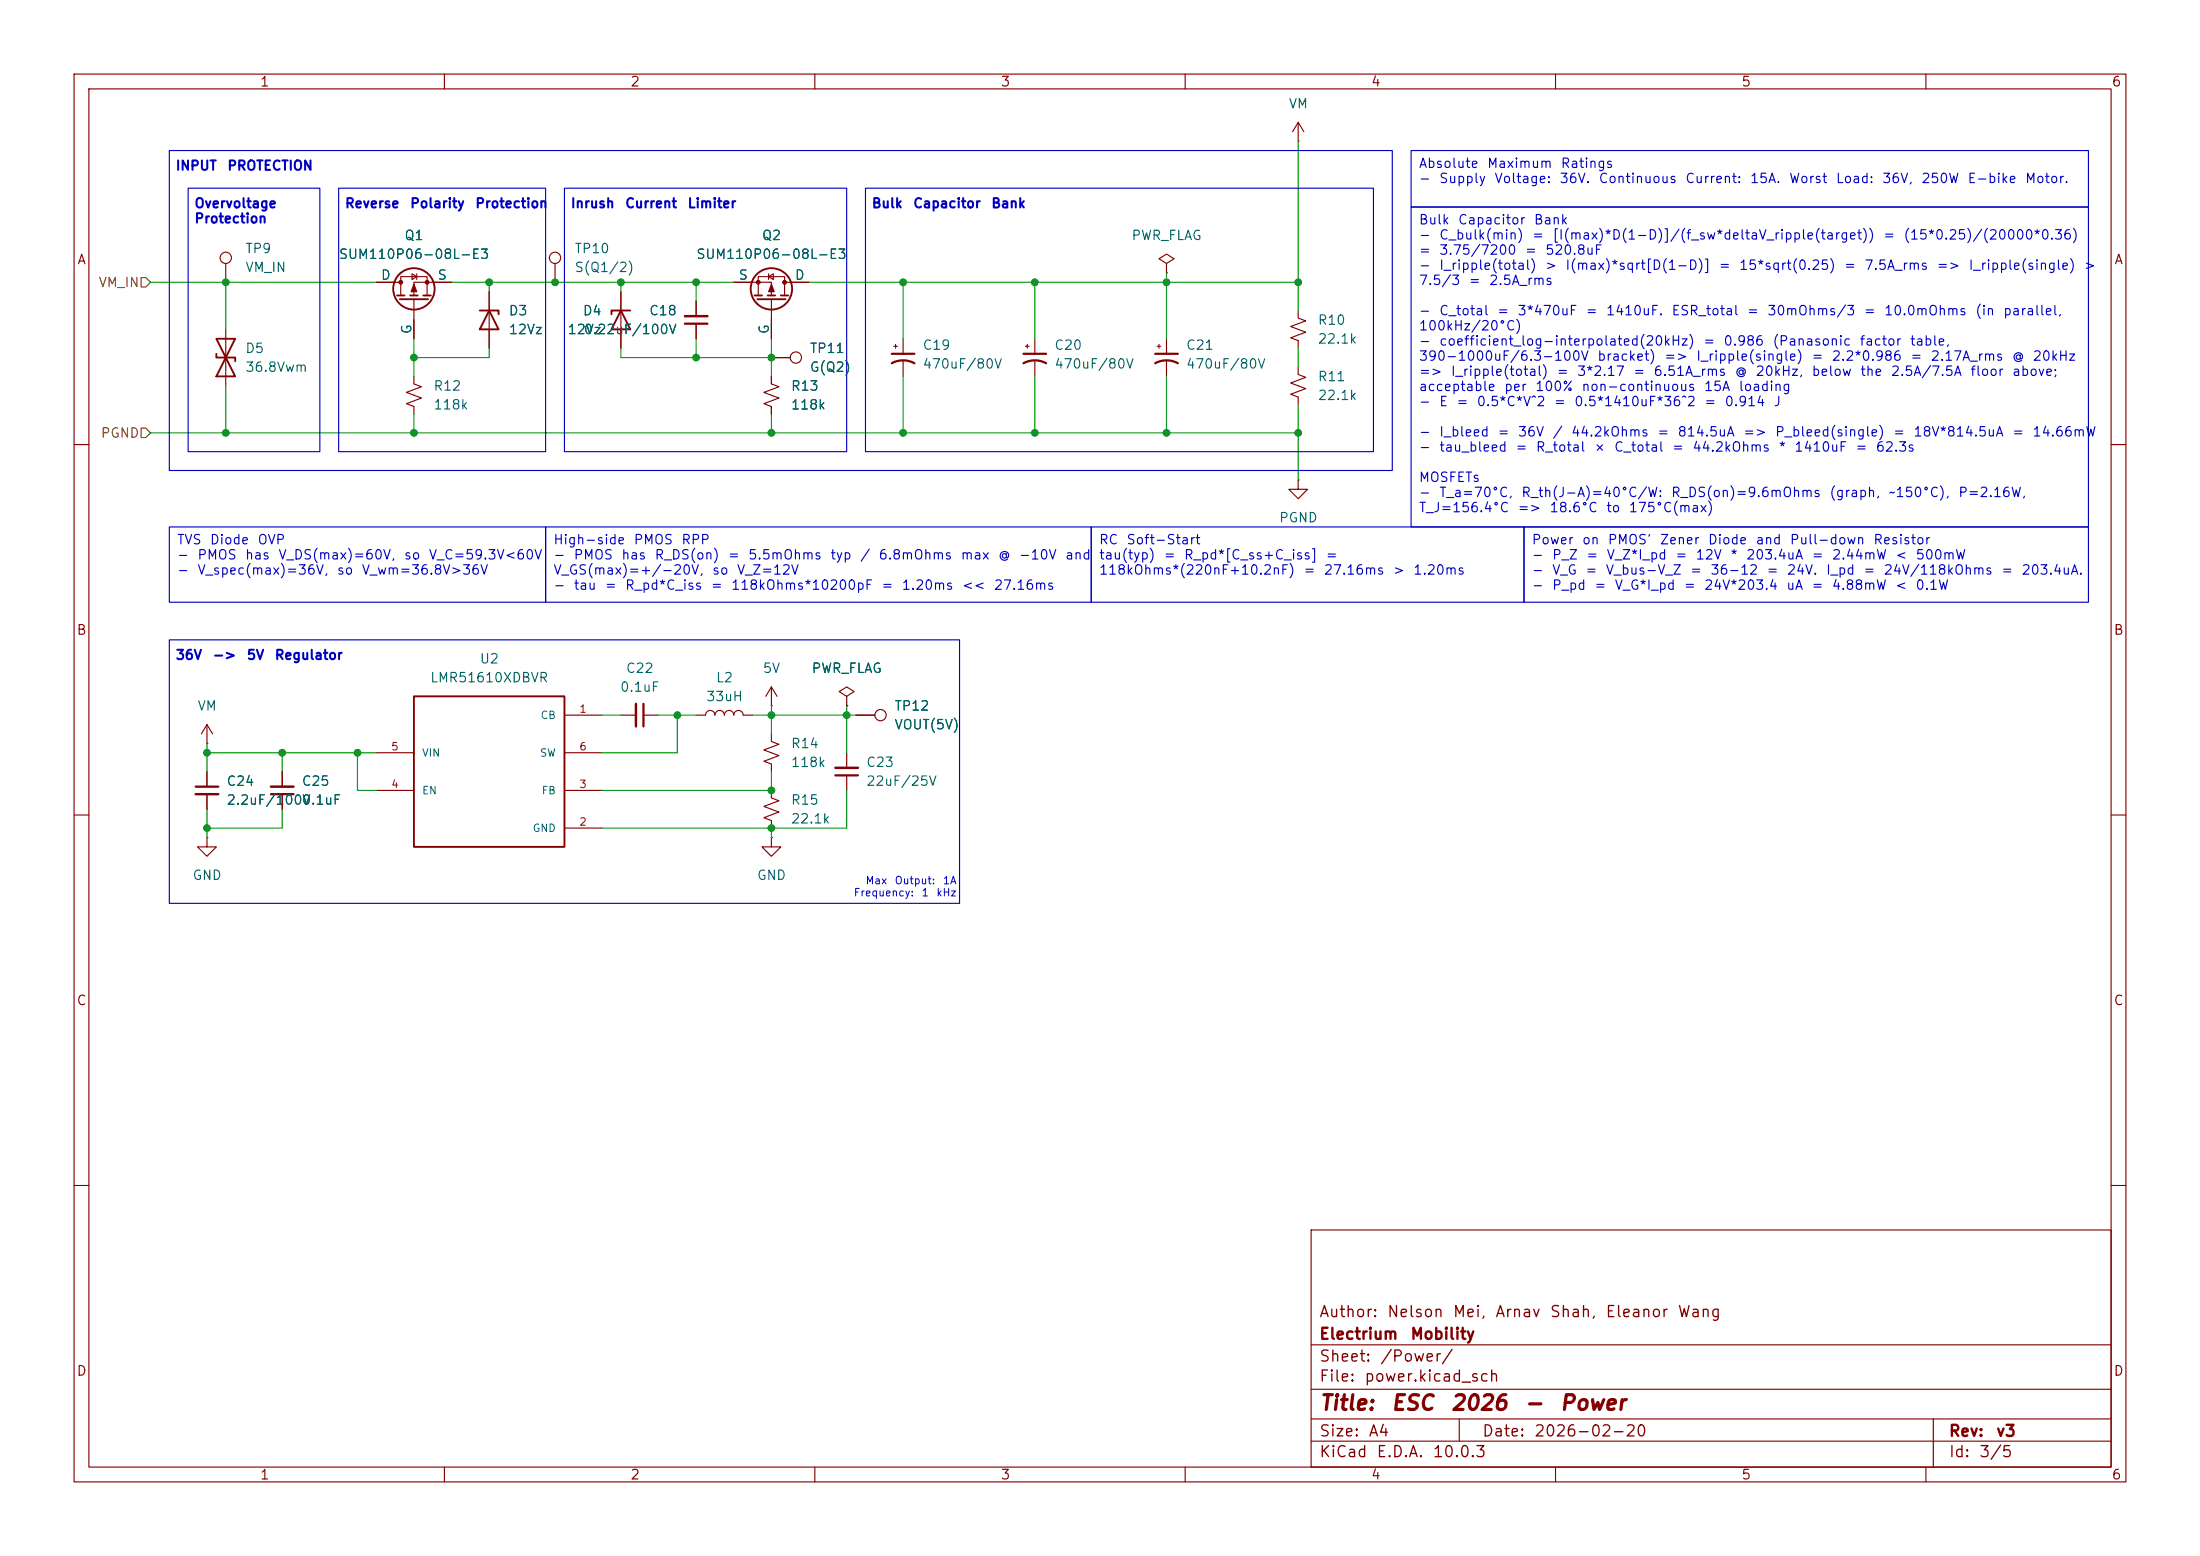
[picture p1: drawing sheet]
<svg xmlns="http://www.w3.org/2000/svg" width="297mm" height="210mm" viewBox="0 0 297 210" stroke-linecap="round" stroke-linejoin="round" font-family="sans-serif">
<g fill="none" stroke="#840000" stroke-width=".15">
<path d="M10 10h277v190h-277zM12 12h273v186h-273zM60 10v2M110 10v2M160 10v2M175.3 19.1h.1M175.3 16.5l-.8 1.3M175.3 16.5l.7 1.3M175.3 16.5v2.6M210 10v2M260 10v2M30.5 35.6v2.5"/>
<path d="M50.8 38.1h3.3M54.1 39.9v-2.6h3.6v2.6M55.6 37l.7 .3-.7 .4zM56.3 37v.7M61 38.1h-5.1v1.8M66 39.4v7.6M74.9 35.6v2.5M83.8 39.4v7.6M99.1 38.1h5v1.8M102.4 39.9v-2.6h3.5v2.6M103.8 37.3l.6-.3v.7zM103.8 37v.7"/>
<path d="M105.9 38.1h3.3M157.5 35.6l1-.7-1-.6-1 .6 1 .7v1.2M157.5 36.8h.1M30.5 44.5v7.6M55.9 50.8v1l1 .4-2 .8 2 .7-2 .8 1 .4v1M55.9 40.4v5.3M94 40.6v2.1M94 43.7v2M104.1 50.8v1l1.1 .4-2.1 .8 2.1 .7-2.1 .8 1 .4v1M104.1 40.4v5.3M104.1 48.3h2.6M120.6 46.7h.6"/>
<path d="M120.9 46.5v.5M121.9 45.7v2.1M121.9 48.8v2M138.4 46.7h.5M138.7 46.5v.5M139.7 45.7v2.1M139.7 48.8v2M156.2 46.7h.5M156.5 46.5v.5M157.5 45.7v2.1M157.5 48.8v2M175.3 49.5v1l1 .4-2.1 .8 2.1 .8-2.1 .7 1.1 .4v1"/>
<path d="M175.3 41.9v1l1 .4-2.1 .8 2.1 .7-2.1 .8 1.1 .4v1M10 60h2M175.3 64.8v1.2h1.2l-1.2 1.3-1.3-1.3h1.3M175.3 64.8h.1M285 60h2M27.9 97.8v2.5M27.9 97.8l-.7 1.3M27.9 97.8l.8 1.3M76.2 96.5h5.1M83.8 96.5h2.1M86.9 96.5h2M94 96.5h1.2a.64 .64 0 0 1 .7-.6 .64 .64 0 0 1 .6 .6 .64 .64 0 0 1 .7-.6 .64 .64 0 0 1 .6 .6 .64 .64 0 0 1 .6-.6 .64 .64 0 0 1 .7 .6 .64 .64 0 0 1 .6-.6 .64 .64 0 0 1 .6 .6h1.3"/>
<path d="M104.1 95.3h.1M104.1 99.1v1l1.1 .4-2.1 .7 2.1 .8-2.1 .7 1 .4v1M104.1 92.7l-.7 1.3M104.1 92.7l.8 1.3M104.1 92.7v2.6M114.3 94l1-.7-1-.6-1 .6 1 .7v1.3M114.3 95.3h.1M115.6 96.5h2.5M10 110h2M27.9 100.3h.1M27.9 113v1.3h1.3l-1.3 1.3-1.2-1.3h1.2M27.9 113h.1"/>
<path d="M27.9 104.1v2.1M27.9 107.2v2M38.1 104.1v2.1M38.1 107.2v2M50.8 106.7h5.1M50.8 101.6h5.1M76.2 111.8h5.1M76.2 106.7h5.1M76.2 101.6h5.1M104.1 113v1.3h1.3l-1.3 1.3-1.2-1.3h1.2M104.1 113h.1M104.1 106.7v1l1.1 .4-2.1 .7 2.1 .8-2.1 .8 1 .3v1.1"/>
<path d="M114.3 101.6v2M114.3 104.6v2.1M285 110h2M10 160h2M177 166h108v32h-108zM285 160h2M60 198v2M110 198v2M160 198v2M177 194.5h108M177 191.5h108M177 187.5h108"/>
<path d="M177 181.5h108M197 191.5v3M210 198v2M260 198v2M261 191.5v6.5"/>
<circle cx="30.5" cy="34.8" r=".76"/>
<circle cx="74.9" cy="34.8" r=".76"/>
<circle cx="107.4" cy="48.3" r=".76"/>
<circle cx="118.9" cy="96.5" r=".76"/>
</g>
<g fill="none" stroke="#840000" stroke-width=".25">
<path d="M53.6 39.9h1M55.4 39.9h1M57.1 39.9h1.1M101.9 39.9h1M103.6 39.9h1M105.4 39.9h1M29.2 45.7h2.5l-2.5 5.1h2.5zM29.2 47.8v.5h2.5v.5M54 40.4h3.8M64.8 41.9h2.5v.5M66 41.9l1.3 2.6h-2.5zM83.8 41.9l1.3 2.6h-2.6z"/>
<path d="M85.1 41.9h-2.6v.5M102.2 40.4h3.8M55.9 94h20.3v20.3h-20.3z"/>
<circle cx="55.9" cy="39" r="2.79"/>
<circle cx="104.1" cy="39" r="2.79"/>
</g>
<path d="M92.5 43.7h3M120.4 49a3.2 3.2 0 0 1 3 0M120.4 47.8h3M138.2 49a3.2 3.2 0 0 1 3 0M138.2 47.8h3M156 49a3.2 3.2 0 0 1 3 0M156 47.8h3M86.9 95v3M26.4 106.2h3.1M36.6 107.2h3M112.8 104.6h3" fill="none" stroke="#840000" stroke-width=".3"/>
<path d="M92.5 42.7h3M85.9 95v3M26.4 107.2h3.1M36.6 106.2h3M112.8 103.6h3" fill="none" stroke="#840000" stroke-width=".33"/>
<g fill="#840000" stroke="#840000" stroke-width=".15">
<path d="M55.9 38.4l.4 1h-.8z"/>
<path d="M104.1 38.4l.4 1h-.7z"/>
<circle cx="54.1" cy="38.1" r=".25"/>
<circle cx="57.7" cy="38.1" r=".25"/>
<circle cx="105.9" cy="38.1" r=".25"/>
<circle cx="102.4" cy="38.1" r=".25"/>
</g>
<path d="M19 37.5h.7l.6 .6-.6 .6h-.7zM19 57.8h.7l.6 .6-.6 .7h-.7z" fill="none" stroke="#725600" stroke-width=".15"/>
<g fill="none" stroke="#009600" stroke-width=".15">
<path d="M175.3 19.1v22.8M20.3 38.1h30.5M30.5 38.1v6.4M61 38.1h38.1M66 38.1v1.3M83.8 38.1v1.3M94 38.1v2.5M109.2 38.1h66.1M121.9 38.1v7.6M139.7 38.1v7.6M157.5 36.8v8.9M20.3 58.4h155"/>
<path d="M30.5 52.1v6.3M55.9 45.7v5.1M55.9 55.9v2.5M66 47v1.3h-10.1M83.8 47v1.3h20.3M94 45.7v2.6M104.1 45.7v5.1M104.1 55.9v2.5M121.9 50.8v7.6M139.7 50.8v7.6M157.5 50.8v7.6M175.3 47v2.5"/>
<path d="M175.3 54.6v10.2M81.3 96.5h2.5M88.9 96.5h5.1M91.4 96.5v5.1h-10.1M101.6 96.5h14M104.1 95.3v3.8M114.3 95.3v6.3M27.9 100.3v3.8M27.9 109.2v3.8M27.9 101.6h22.9M38.1 101.6v2.5M38.1 109.2v2.6h-10.2"/>
<path d="M48.3 101.6v5.1h2.5M104.1 104.1v2.6h-22.8M104.1 111.8v1.2M114.3 106.7v5.1h-33"/>
</g>
<path d="M22.9 20.3h165.1v43.2h-165.1zM25.4 25.4h17.8v35.6h-17.8zM45.7 25.4h28v35.6h-28zM76.2 25.4h38.1v35.6h-38.1zM116.8 25.4h68.6v35.6h-68.6zM190.5 20.3h91.4v7.6h-91.4zM190.5 27.9h91.4v43.2h-91.4zM22.9 71.1h50.8v10.2h-50.8zM73.7 71.1h73.6v10.2h-73.6zM147.3 71.1h58.4v10.2h-58.4zM205.7 71.1h76.2v10.2h-76.2zM22.9 86.4h106.6v35.5h-106.6z" fill="none" stroke="#0000c2" stroke-width=".15"/>
<g fill="#009600" stroke="#009600" stroke-width=".14">
<circle cx="30.5" cy="58.4" r=".46"/>
<circle cx="30.5" cy="38.1" r=".46"/>
<circle cx="55.9" cy="48.3" r=".46"/>
<circle cx="104.1" cy="48.3" r=".46"/>
<circle cx="121.9" cy="58.4" r=".46"/>
<circle cx="121.9" cy="38.1" r=".46"/>
<circle cx="104.1" cy="58.4" r=".46"/>
<circle cx="83.8" cy="38.1" r=".46"/>
<circle cx="66" cy="38.1" r=".46"/>
<circle cx="74.9" cy="38.1" r=".46"/>
<circle cx="94" cy="48.3" r=".46"/>
<circle cx="94" cy="38.1" r=".46"/>
<circle cx="157.5" cy="58.4" r=".46"/>
<circle cx="175.3" cy="38.1" r=".46"/>
<circle cx="157.5" cy="38.1" r=".46"/>
<circle cx="175.3" cy="58.4" r=".46"/>
<circle cx="139.7" cy="58.4" r=".46"/>
<circle cx="55.9" cy="58.4" r=".46"/>
<circle cx="48.3" cy="101.6" r=".46"/>
<circle cx="27.9" cy="101.6" r=".46"/>
<circle cx="27.9" cy="111.8" r=".46"/>
<circle cx="38.1" cy="101.6" r=".46"/>
<circle cx="104.1" cy="96.5" r=".46"/>
<circle cx="104.1" cy="106.7" r=".46"/>
<circle cx="104.1" cy="111.8" r=".46"/>
<circle cx="91.4" cy="96.5" r=".46"/>
<circle cx="114.3" cy="96.5" r=".46"/>
<circle cx="139.7" cy="38.1" r=".46"/>
</g>
<g font-size="2" fill="#840000">
<text x="178" y="190.8">Title:</text>
<text x="187.7" y="190.8">ESC</text>
<text x="195.7" y="190.8">2026</text>
<text x="205.6" y="190.8">-</text>
<text x="210.4" y="190.8">Power</text>
</g>
<g font-size="1.5" fill="#840000">
<text x="178" y="178.2">Author:</text>
<text x="187.2" y="178.2">Nelson</text>
<text x="196" y="178.2">Mei,</text>
<text x="201.8" y="178.2">Arnav</text>
<text x="209.1" y="178.2">Shah,</text>
<text x="216.6" y="178.2">Eleanor</text>
<text x="226.4" y="178.2">Wang</text>
<text x="178" y="184.2">Sheet:</text>
<text x="178" y="181.2">Electrium</text>
<text x="186.2" y="184.2">/Power/</text>
<text x="190.3" y="181.2">Mobility</text>
<text x="178" y="186.9">File:</text>
<text x="184.1" y="186.9">power.kicad_sch</text>
<text x="178" y="197.1">KiCad</text>
<text x="178" y="194.3">Size:</text>
<text x="184.7" y="194.3">A4</text>
<text x="185.7" y="197.1">E.D.A.</text>
<text x="193.3" y="197.1">10.0.3</text>
<text x="200" y="194.3">Date:</text>
<text x="207" y="194.3">2026-02-20</text>
<text x="263" y="194.3">Rev:</text>
<text x="263" y="197.1">Id:</text>
<text x="267.1" y="197.1">3/5</text>
<text x="269.4" y="194.3">v3</text>
</g>
<g font-size="1.3" fill="#840000">
<text x="35" y="12">1</text>
<text x="85" y="12">2</text>
<text x="135" y="12">3</text>
<text x="185" y="12">4</text>
<text x="235" y="12">5</text>
<text x="285" y="12">6</text>
<text x="10.3" y="36">A</text>
<text x="285.3" y="36">A</text>
<text x="10.3" y="86">B</text>
<text x="285.3" y="86">B</text>
<text x="10.3" y="136">C</text>
<text x="285.3" y="136">C</text>
<text x="10.3" y="186">D</text>
<text x="285.3" y="186">D</text>
<text x="35" y="200">1</text>
<text x="85" y="200">2</text>
<text x="135" y="200">3</text>
<text x="185" y="200">4</text>
<text x="235" y="200">5</text>
<text x="285" y="200">6</text>
</g>
<g font-size="1.3" fill="#006464">
<text x="173.9" y="14.9">VM</text>
<text x="33" y="34.5">TP9</text>
<text x="45.6" y="35.3">SUM110P06-08L-E3</text>
<text x="54.5" y="32.7">Q1</text>
<text x="77.5" y="34.5">TP10</text>
<text x="93.9" y="35.3">SUM110P06-08L-E3</text>
<text x="102.8" y="32.7">Q2</text>
<text x="152.7" y="32.7">PWR_FLAG</text>
<text x="33" y="37">VM_IN</text>
<text x="51.3" y="38.1">D</text>
<text x="59" y="38.1">S</text>
<text x="77.5" y="37">S(Q1/2)</text>
<text x="99.6" y="38.1">S</text>
<text x="107.2" y="38.1">D</text>
<text x="33" y="48">D5</text>
<text x="55.9" y="45.2" transform="rotate(-90 55.9 45.2)">G</text>
<text x="68.6" y="42.9">D3</text>
<text x="68.6" y="45.4">12Vz</text>
<text x="76.5" y="45.4">12Vz</text>
<text x="78.6" y="42.9">D4</text>
<text x="78.7" y="45.4">0.22uF/100V</text>
<text x="87.5" y="42.9">C18</text>
<text x="104.1" y="45.2" transform="rotate(-90 104.1 45.2)">G</text>
<text x="109.2" y="48">TP11</text>
<text x="124.5" y="47.5">C19</text>
<text x="142.2" y="47.5">C20</text>
<text x="160" y="47.5">C21</text>
<text x="177.8" y="44.2">R10</text>
<text x="177.8" y="46.7">22.1k</text>
<text x="33" y="50.5">36.8Vwm</text>
<text x="58.4" y="53">R12</text>
<text x="106.7" y="53">R13</text>
<text x="109.2" y="50.5">G(Q2)</text>
<text x="124.5" y="50.1">470uF/80V</text>
<text x="142.2" y="50.1">470uF/80V</text>
<text x="160" y="50.1">470uF/80V</text>
<text x="177.8" y="51.8">R11</text>
<text x="58.4" y="55.6">118k</text>
<text x="106.7" y="55.6">118k</text>
<text x="177.8" y="54.3">22.1k</text>
<text x="172.6" y="70.8">PGND</text>
<text x="64.7" y="89.9">U2</text>
<text x="58" y="92.4">LMR51610XDBVR</text>
<text x="83.6" y="93.7">0.1uF</text>
<text x="84.4" y="91.1">C22</text>
<text x="95.2" y="95">33uH</text>
<text x="96.6" y="92.4">L2</text>
<text x="102.9" y="91.1">5V</text>
<text x="109.5" y="91.1">PWR_FLAG</text>
<text x="26.6" y="96.2">VM</text>
<text x="106.7" y="101.3">R14</text>
<text x="120.7" y="98.8">VOUT(5V)</text>
<text x="120.7" y="96.2">TP12</text>
<text x="30.5" y="106.4">C24</text>
<text x="40.6" y="106.4">C25</text>
<text x="106.7" y="103.8">118k</text>
<text x="116.8" y="106.4">22uF/25V</text>
<text x="116.8" y="103.8">C23</text>
<text x="30.5" y="108.9">2.2uF/100V</text>
<text x="40.6" y="108.9">0.1uF</text>
<text x="106.7" y="108.9">R15</text>
<text x="106.7" y="111.5">22.1k</text>
<text x="25.9" y="119.1">GND</text>
<text x="102.1" y="119.1">GND</text>
</g>
<g font-size="1.3" fill="#0000c2">
<text x="23.6" y="23.3">INPUT</text>
<text x="30.6" y="23.3">PROTECTION</text>
<text x="191.5" y="23">Absolute</text>
<text x="200.7" y="23">Maximum</text>
<text x="210.6" y="23">Ratings</text>
<text x="26.2" y="28.4">Overvoltage</text>
<text x="46.5" y="28.4">Reverse</text>
<text x="55.3" y="28.4">Polarity</text>
<text x="64.1" y="28.4">Protection</text>
<text x="77" y="28.4">Inrush</text>
<text x="84.3" y="28.4">Current</text>
<text x="92.7" y="28.4">Limiter</text>
<text x="117.6" y="28.4">Bulk</text>
<text x="123.2" y="28.4">Capacitor</text>
<text x="133.7" y="28.4">Bank</text>
<text x="191.5" y="25">-</text>
<text x="194.2" y="25">Supply</text>
<text x="201.7" y="25">Voltage:</text>
<text x="210.4" y="25">36V.</text>
<text x="215.7" y="25">Continuous</text>
<text x="227.4" y="25">Current:</text>
<text x="236.2" y="25">15A.</text>
<text x="241.4" y="25">Worst</text>
<text x="247.7" y="25">Load:</text>
<text x="254" y="25">36V,</text>
<text x="259.3" y="25">250W</text>
<text x="265.5" y="25">E-bike</text>
<text x="273.3" y="25">Motor.</text>
<text x="26.2" y="30.4">Protection</text>
<text x="191.5" y="30.6">Bulk</text>
<text x="191.5" y="32.7">-</text>
<text x="191.5" y="34.7">=</text>
<text x="194.2" y="32.7">C_bulk(min)</text>
<text x="194.2" y="34.7">3.75/7200</text>
<text x="196.7" y="30.6">Capacitor</text>
<text x="205.8" y="34.7">=</text>
<text x="206.7" y="32.7">=</text>
<text x="207" y="30.6">Bank</text>
<text x="208.5" y="34.7">520.8uF</text>
<text x="209.5" y="32.7">[I(max)*D(1−D)]/(f_sw*deltaV_ripple(target))</text>
<text x="254.1" y="32.7">=</text>
<text x="256.9" y="32.7">(15*0.25)/(20000*0.36)</text>
<text x="191.5" y="36.7">-</text>
<text x="191.5" y="38.8">7.5/3</text>
<text x="194.2" y="36.7">I_ripple(total)</text>
<text x="198.2" y="38.8">=</text>
<text x="200.9" y="38.8">2.5A_rms</text>
<text x="208.5" y="36.7">&gt;</text>
<text x="211.2" y="36.7">I(max)*sqrt[D(1−D)]</text>
<text x="231.9" y="36.7">=</text>
<text x="234.7" y="36.7">15*sqrt(0.25)</text>
<text x="248.9" y="36.7">=</text>
<text x="251.6" y="36.7">7.5A_rms</text>
<text x="261.4" y="36.7">=&gt;</text>
<text x="265.7" y="36.7">I_ripple(single)</text>
<text x="281.2" y="36.7">&gt;</text>
<text x="191.5" y="42.9">-</text>
<text x="191.5" y="44.9">100kHz/20°C)</text>
<text x="191.5" y="47">-</text>
<text x="194.2" y="42.9">C_total</text>
<text x="194.2" y="47">coefficient_log-interpolated(20kHz)</text>
<text x="202" y="42.9">=</text>
<text x="204.8" y="42.9">3*470uF</text>
<text x="214" y="42.9">=</text>
<text x="216.7" y="42.9">1410uF.</text>
<text x="225.6" y="42.9">ESR_total</text>
<text x="229.8" y="47">=</text>
<text x="232.6" y="47">0.986</text>
<text x="235.8" y="42.9">=</text>
<text x="238.5" y="42.9">30mOhms/3</text>
<text x="239.2" y="47">(Panasonic</text>
<text x="250.9" y="47">factor</text>
<text x="251.5" y="42.9">=</text>
<text x="254.3" y="42.9">10.0mOhms</text>
<text x="257.7" y="47">table,</text>
<text x="266.6" y="42.9">(in</text>
<text x="270.3" y="42.9">parallel,</text>
<text x="191.5" y="49">390-1000uF/6.3-100V</text>
<text x="191.5" y="51.1">=&gt;</text>
<text x="191.5" y="53.1">acceptable</text>
<text x="195.8" y="51.1">I_ripple(total)</text>
<text x="203" y="53.1">per</text>
<text x="207.2" y="53.1">100%</text>
<text x="210.1" y="51.1">=</text>
<text x="212.8" y="51.1">3*2.17</text>
<text x="213.4" y="53.1">non-continuous</text>
<text x="215.5" y="49">bracket)</text>
<text x="220.4" y="51.1">=</text>
<text x="223.1" y="51.1">6.51A_rms</text>
<text x="224.6" y="49">=&gt;</text>
<text x="228.9" y="49">I_ripple(single)</text>
<text x="229.9" y="53.1">15A</text>
<text x="234.1" y="51.1">@</text>
<text x="234.6" y="53.1">loading</text>
<text x="236.9" y="51.1">20kHz,</text>
<text x="244.5" y="49">=</text>
<text x="244.5" y="51.1">below</text>
<text x="247.2" y="49">2.2*0.986</text>
<text x="251" y="51.1">the</text>
<text x="255.2" y="51.1">2.5A/7.5A</text>
<text x="257.8" y="49">=</text>
<text x="260.5" y="49">2.17A_rms</text>
<text x="265.9" y="51.1">floor</text>
<text x="271.5" y="49">@</text>
<text x="271.5" y="51.1">above;</text>
<text x="274.3" y="49">20kHz</text>
<text x="191.5" y="55.1">-</text>
<text x="191.5" y="59.2">-</text>
<text x="194.2" y="55.1">E</text>
<text x="194.2" y="59.2">I_bleed</text>
<text x="196.5" y="55.1">=</text>
<text x="199.3" y="55.1">0.5*C*V^2</text>
<text x="202.1" y="59.2">=</text>
<text x="204.8" y="59.2">36V</text>
<text x="209.5" y="59.2">/</text>
<text x="209.7" y="55.1">=</text>
<text x="212" y="59.2">44.2kOhms</text>
<text x="212.4" y="55.1">0.5*1410uF*36^2</text>
<text x="223.6" y="59.2">=</text>
<text x="226.4" y="59.2">814.5uA</text>
<text x="230" y="55.1">=</text>
<text x="232.7" y="55.1">0.914</text>
<text x="235.2" y="59.2">=&gt;</text>
<text x="239.3" y="55.1">J</text>
<text x="239.5" y="59.2">P_bleed(single)</text>
<text x="255.5" y="59.2">=</text>
<text x="258.2" y="59.2">18V*814.5uA</text>
<text x="271.5" y="59.2">=</text>
<text x="274.3" y="59.2">14.66mW</text>
<text x="191.5" y="61.3">-</text>
<text x="191.5" y="65.4">MOSFETs</text>
<text x="194.2" y="61.3">tau_bleed</text>
<text x="204.5" y="61.3">=</text>
<text x="207.2" y="61.3">R_total</text>
<text x="215.1" y="61.3">×</text>
<text x="217.8" y="61.3">C_total</text>
<text x="225.6" y="61.3">=</text>
<text x="228.4" y="61.3">44.2kOhms</text>
<text x="240" y="61.3">*</text>
<text x="242.1" y="61.3">1410uF</text>
<text x="250.4" y="61.3">=</text>
<text x="253.1" y="61.3">62.3s</text>
<text x="191.5" y="67.4">-</text>
<text x="191.5" y="69.5">T_J=156.4°C</text>
<text x="194.2" y="67.4">T_a=70°C,</text>
<text x="204.8" y="69.5">=&gt;</text>
<text x="205.3" y="67.4">R_th(J-A)=40°C/W:</text>
<text x="209.1" y="69.5">18.6°C</text>
<text x="216.7" y="69.5">to</text>
<text x="219.8" y="69.5">175°C(max)</text>
<text x="225.5" y="67.4">R_DS(on)=9.6mOhms</text>
<text x="246.9" y="67.4">(graph,</text>
<text x="254.9" y="67.4">~150°C),</text>
<text x="264.3" y="67.4">P=2.16W,</text>
<text x="23.8" y="73.8">TVS</text>
<text x="23.8" y="75.8">-</text>
<text x="23.8" y="77.9">-</text>
<text x="26.6" y="75.8">PMOS</text>
<text x="26.6" y="77.9">V_spec(max)=36V,</text>
<text x="28.2" y="73.8">Diode</text>
<text x="33" y="75.8">has</text>
<text x="34.7" y="73.8">OVP</text>
<text x="37.5" y="75.8">V_DS(max)=60V,</text>
<text x="45.4" y="77.9">so</text>
<text x="48.7" y="77.9">V_wm=36.8V&gt;36V</text>
<text x="54.4" y="75.8">so</text>
<text x="57.8" y="75.8">V_C=59.3V&lt;60V</text>
<text x="74.6" y="73.8">High-side</text>
<text x="74.6" y="75.8">-</text>
<text x="74.6" y="77.9">V_GS(max)=+/-20V,</text>
<text x="77.4" y="75.8">PMOS</text>
<text x="83.8" y="75.8">has</text>
<text x="85.5" y="73.8">PMOS</text>
<text x="88.3" y="75.8">R_DS(on)</text>
<text x="91.9" y="73.8">RPP</text>
<text x="96" y="77.9">so</text>
<text x="98.2" y="75.8">=</text>
<text x="99.4" y="77.9">V_Z=12V</text>
<text x="100.9" y="75.8">5.5mOhms</text>
<text x="112" y="75.8">typ</text>
<text x="116" y="75.8">/</text>
<text x="118.5" y="75.8">6.8mOhms</text>
<text x="129.6" y="75.8">max</text>
<text x="134.6" y="75.8">@</text>
<text x="137.4" y="75.8">-10V</text>
<text x="143.7" y="75.8">and</text>
<text x="148.3" y="73.8">RC</text>
<text x="148.3" y="75.8">tau(typ)</text>
<text x="148.3" y="77.9">118kOhms*(220nF+10.2nF)</text>
<text x="152" y="73.8">Soft-Start</text>
<text x="157" y="75.8">=</text>
<text x="159.7" y="75.8">R_pd*[C_ss+C_iss]</text>
<text x="175.9" y="77.9">=</text>
<text x="178.6" y="77.9">27.16ms</text>
<text x="178.9" y="75.8">=</text>
<text x="187.9" y="77.9">&gt;</text>
<text x="190.7" y="77.9">1.20ms</text>
<text x="206.7" y="73.8">Power</text>
<text x="206.7" y="75.8">-</text>
<text x="206.7" y="77.9">-</text>
<text x="209.4" y="75.8">P_Z</text>
<text x="209.4" y="77.9">V_G</text>
<text x="213.5" y="73.8">on</text>
<text x="213.9" y="77.9">=</text>
<text x="214.1" y="75.8">=</text>
<text x="216.7" y="77.9">V_bus−V_Z</text>
<text x="216.8" y="75.8">V_Z*I_pd</text>
<text x="217" y="73.8">PMOS'</text>
<text x="224" y="73.8">Zener</text>
<text x="226.1" y="75.8">=</text>
<text x="228.1" y="77.9">=</text>
<text x="228.8" y="75.8">12V</text>
<text x="230.5" y="73.8">Diode</text>
<text x="230.8" y="77.9">36−12</text>
<text x="233.5" y="75.8">*</text>
<text x="235.6" y="75.8">203.4uA</text>
<text x="236.9" y="73.8">and</text>
<text x="238.4" y="77.9">=</text>
<text x="241.1" y="77.9">24V.</text>
<text x="241.5" y="73.8">Pull-down</text>
<text x="244.5" y="75.8">=</text>
<text x="246.4" y="77.9">I_pd</text>
<text x="247.2" y="75.8">2.44mW</text>
<text x="251.5" y="77.9">=</text>
<text x="252.8" y="73.8">Resistor</text>
<text x="254.2" y="77.9">24V/118kOhms</text>
<text x="255.8" y="75.8">&lt;</text>
<text x="258.5" y="75.8">500mW</text>
<text x="270.1" y="77.9">=</text>
<text x="272.8" y="77.9">203.4uA.</text>
<text x="74.6" y="79.9">-</text>
<text x="77.4" y="79.9">tau</text>
<text x="81.6" y="79.9">=</text>
<text x="84.3" y="79.9">R_pd*C_iss</text>
<text x="95.9" y="79.9">=</text>
<text x="98.6" y="79.9">118kOhms*10200pF</text>
<text x="118.9" y="79.9">=</text>
<text x="121.6" y="79.9">1.20ms</text>
<text x="129.8" y="79.9">&lt;&lt;</text>
<text x="134.1" y="79.9">27.16ms</text>
<text x="206.7" y="79.9">-</text>
<text x="209.4" y="79.9">P_pd</text>
<text x="215.1" y="79.9">=</text>
<text x="217.9" y="79.9">V_G*I_pd</text>
<text x="227.2" y="79.9">=</text>
<text x="230" y="79.9">24V*203.4</text>
<text x="241.1" y="79.9">uA</text>
<text x="244.5" y="79.9">=</text>
<text x="247.2" y="79.9">4.88mW</text>
<text x="255.8" y="79.9">&lt;</text>
<text x="258.5" y="79.9">0.1W</text>
<text x="23.6" y="89.3">36V</text>
<text x="28.6" y="89.3">-&gt;</text>
<text x="33.2" y="89.3">5V</text>
<text x="37" y="89.3">Regulator</text>
</g>
<g font-size="1.3" fill="#725600">
<text x="13.2" y="39.1">VM_IN</text>
<text x="13.5" y="59.4">PGND</text>
</g>
<g font-size="1" fill="#a90000">
<text x="52.7" y="101.5">5</text>
<text x="78.1" y="101.5">6</text>
<text x="78.1" y="96.4">1</text>
<text x="52.7" y="106.6">4</text>
<text x="78.1" y="106.6">3</text>
<text x="78.1" y="111.7">2</text>
</g>
<g font-size="1" fill="#006464">
<text x="72.9" y="97.3">CB</text>
<text x="56.9" y="107.5">EN</text>
<text x="56.9" y="102.4">VIN</text>
<text x="72.8" y="102.4">SW</text>
<text x="73" y="107.5">FB</text>
<text x="71.8" y="112.5">GND</text>
</g>
<g font-size="1" fill="#0000c2">
<text x="116.8" y="119.6">Max</text>
<text x="120.7" y="119.6">Output:</text>
<text x="127.2" y="119.6">1A</text>
<text x="115.2" y="121.2">Frequency:</text>
<text x="124.3" y="121.2">1</text>
<text x="126.3" y="121.2">kHz</text>
</g>
</svg>
